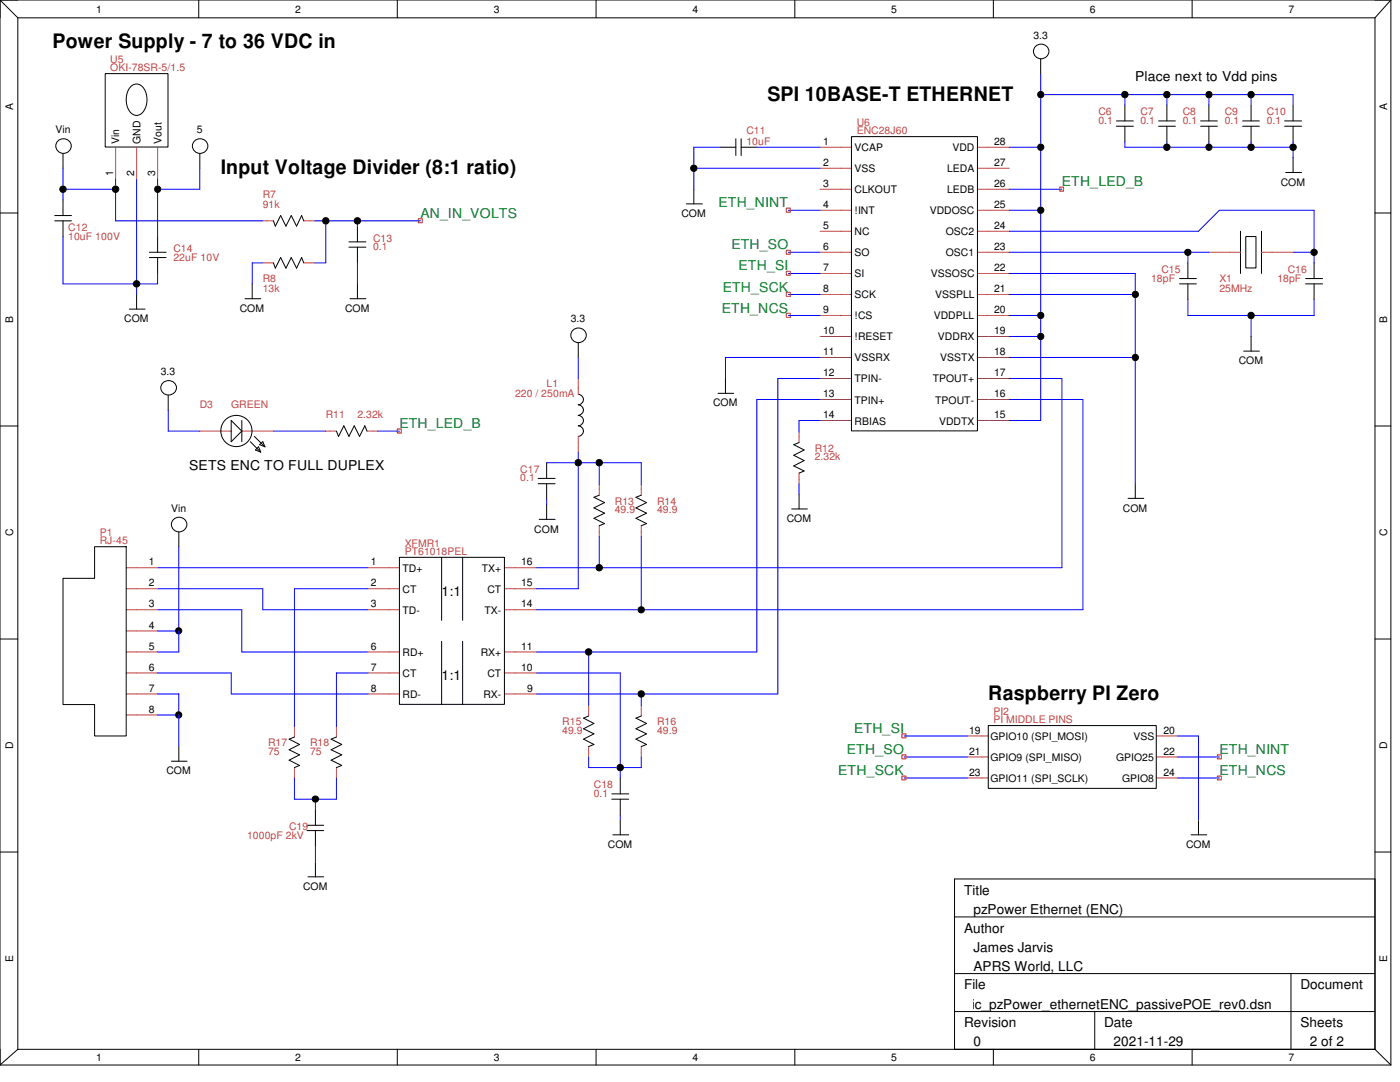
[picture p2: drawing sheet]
<svg xmlns="http://www.w3.org/2000/svg" width="279mm" height="216mm" viewBox="0 0 279 216" stroke-linecap="round" stroke-linejoin="round" font-family="sans-serif">
<g fill="none" stroke="#000" stroke-width=".2">
<path d="M0 0h277.6M0 0v212.5M0 0l3.6 3.6M3.6 3.6h270.8M3.6 3.6v205.8M21 14.7h12.5v14.6h-12.5zM25.9 17.5a1.66 1.66 0 0 1 1.7-.7 1.66 1.66 0 0 1 1.3 1.1 4.1 4.1 0 0 1-.7 4.8 1.66 1.66 0 0 1-2.6-.9 4.4 4.4 0 0 1 .3-4.3zM39.7 0v3.6M79.3 0v3.6M119 0v3.6M158.6 0v3.6M198.2 0v3.6"/>
<path d="M207.7 11.8v2.9M237.9 0v3.6M274.4 3.6v205.8M277.6 0v212.5M277.6 0l-3.2 3.6M12.6 30.6v3M12.6 39.9v3.1M39.9 30.6v3M138.5 37.8v2.9M143.7 29.4h3.2M146.9 27.7v3.3M147.9 29.4h3.1"/>
<path d="M147.9 27.7v3.3M169.9 27.3h25.2v58.7h-25.2zM222.8 25.2h3.4M222.8 24.1h3.4M224.5 21v3.1M224.5 25.2v3.1M231.2 25.2h3.4M231.2 24.1h3.4M232.9 21v3.1M232.9 25.2v3.1M239.6 25.2h3.4M239.6 24.1h3.4"/>
<path d="M241.3 21v3.1M241.3 25.2v3.1M248 25.2h3.3M248 24.1h3.3M249.7 21v3.1M249.7 25.2v3.1M256.4 25.2h3.4M256.4 24.1h3.4M256.6 34.4h3.2M258.1 21v3.1M258.1 25.2v3.1M258.1 31.5v2.9"/>
<path d="M0 42.5h3.6M10.9 44.1h3.4M10.9 43h3.4M12.6 44.1v3.1M27.3 58.8v2.9M29.8 50.3h3.3M29.8 51.4h3.3M31.5 47.2v3.1M31.5 51.4v3.2M48.9 59.6h3.1M50.3 56.6v3M54.6 44.1l.3 1 1.1-2.1 1.1 2.1 1-2.1 1.1 2.1 1-2.1 .4 1.1"/>
<path d="M54.6 52.5l.3 1 1.1-2.1 1.1 2.1 1-2.1 1.1 2.1 1-2.1 .4 1.1M69.6 48.3h3.4M69.6 49.3h3.4M69.8 59.6h3.2M71.3 45.1v3.2M71.3 49.3v3.2M71.3 56.6v3M137 40.7h3.2M235.4 56.6h3.4M235.4 55.6h3.4M237.1 52.5v3.1M237.1 56.6v3.2"/>
<path d="M247.6 46.1v8.5M248.6 47.2h2.1v6.3h-2.1zM251.8 46.1v8.5M260.6 56.6h3.3M260.6 55.6h3.3M262.3 52.5v3.1M262.3 56.6v3.2M274.4 42.5h3.2M25.8 61.7h3.2M32.4 76.5a1.52 1.52 0 0 1 2.1-.4 1.52 1.52 0 0 1 .4 2.1 1.52 1.52 0 0 1-2.1 .4 1.52 1.52 0 0 1-.4-2.1zM33.6 78.9v2.9M115.4 78.7a1.04 1.04 0 0 1 1.1 1 1.04 1.04 0 0 1-1.1 1.1 1.06 1.06 0 0 1 1.1 1 1.06 1.06 0 0 1-1.1 1.1 1.04 1.04 0 0 1 1.1 1 1.04 1.04 0 0 1-1.1 1.1 1.06 1.06 0 0 1 1.1 1 1.06 1.06 0 0 1-1.1 1.1"/>
<path d="M115.4 68.4v2.9M143.3 78.5h3.1M144.8 75.5v3M248.2 70.1h3.1M249.7 67.1v3M0 85h3.6M46.1 83.9l2.2 2.1-2.2 2.1zM48.3 83.9v4.2M50 88.1l2 2.1M50.8 87.1l2.1 2.1M51 89.8l.6-.6 .4 1zM51.8 88.7l.7-.6 .4 1.1z"/>
<path d="M67.1 86l.5 1.1 1-2.1 1 2.1 1.1-2.1 1.1 2.1 1-2.1 .4 1M107.4 96.5h3.4M107.4 95.5h3.4M109.1 92.3v3.2M109.1 96.5v3.2M119.6 98.8l-1.1 .4 2.1 1.1-2.1 1 2.1 1.1-2.1 1 2.1 1.1-1 .4M128 98.8l-1.1 .4 2.1 1.1-2.1 1 2.1 1.1-2.1 1 2.1 1.1-1 .4M159.5 88.3l-1.1 .4 2.1 1.1-2.1 1 2.1 1.1-2.1 1.1 2.1 1-1 .4M159.5 98.6v3M225.1 99.4h3.2M226.6 96.5v2.9M274.4 85h3.2"/>
<path d="M12.6 115.4h6.3v-6.3h6.3v37.8h-6.3v-6.3h-6.3zM35.7 106.2v2.9M79.7 111.2h21v29.3h-21zM88.1 111.2v12.6M92.3 111.2v12.6M107.6 103.6h3.2M109.1 100.7v2.9M158 101.6h3.1M0 127.5h3.6M88.1 128v12.6M92.3 128v12.6M274.4 127.5h3.2"/>
<path d="M34.2 151.9h3.1M35.7 149v2.9M58.8 147.1l-1.1 .4 2.1 1-2.1 1.1 2.1 1-2.1 1.1 2.1 1-1 .5M67.1 147.1l-1 .4 2.1 1-2.1 1.1 2.1 1-2.1 1.1 2.1 1-1.1 .5M117.5 142.9l-1 .4 2 1.1-2 1 2 1-2 1.1 2 1-1 .5M122.1 159.5h3.4M122.1 158.4h3.4M123.8 155.2v3.2M123.8 159.5v3.1M128 142.9l-1.1 .4 2.1 1.1-2.1 1 2.1 1-2.1 1.1 2.1 1-1 .5M197.2 144.8h33.6v12.5h-33.6zM0 170h3.6"/>
<path d="M61.3 165.7h3.3M61.3 164.7h3.3M61.5 175h3.1M62.9 161.5v3.2M62.9 165.7v3.2M62.9 172v3M122.3 166.6h3.2M123.8 163.7v2.9M237.7 166.6h3.1M239.2 163.7v2.9M274.4 175.4h-83.9v34M274.4 170h3.2"/>
<path d="M190.5 183h83.9M190.5 194.3h83.9M257.6 194.3v15.1M0 212.5h277.6M3.6 209.4h270.8M3.6 209.4l-3.6 3.1M39.7 209.4v3.1M79.3 209.4v3.1M119 209.4v3.1M158.6 209.4v3.1M190.5 201.8h83.9M198.2 209.4v3.1"/>
<path d="M218.5 201.8v7.6M237.9 209.4v3.1M274.4 209.4l3.2 3.1"/>
<circle cx="207.7" cy="18.9" r=".63"/>
<circle cx="207.8" cy="10.3" r="1.51"/>
<circle cx="224.5" cy="18.9" r=".64"/>
<circle cx="232.9" cy="18.9" r=".64"/>
<circle cx="241.3" cy="18.9" r=".63"/>
<circle cx="249.7" cy="18.9" r=".64"/>
<circle cx="12.6" cy="37.8" r=".64"/>
<circle cx="12.7" cy="29.2" r="1.51"/>
<circle cx="23.1" cy="37.8" r=".64"/>
<circle cx="31.5" cy="37.8" r=".63"/>
<circle cx="40" cy="29.2" r="1.51"/>
<circle cx="138.5" cy="33.6" r=".64"/>
<circle cx="207.7" cy="29.4" r=".63"/>
<circle cx="232.9" cy="29.4" r=".64"/>
<circle cx="241.3" cy="29.4" r=".63"/>
<circle cx="249.7" cy="29.4" r=".64"/>
<circle cx="258.1" cy="29.4" r=".64"/>
<circle cx="27.3" cy="56.6" r=".64"/>
<circle cx="65" cy="44.1" r=".64"/>
<circle cx="71.3" cy="44.1" r=".64"/>
<circle cx="207.7" cy="41.9" r=".63"/>
<circle cx="226.6" cy="58.7" r=".63"/>
<circle cx="237.1" cy="50.4" r=".63"/>
<circle cx="262.3" cy="50.4" r=".63"/>
<circle cx="115.5" cy="66.9" r="1.51"/>
<circle cx="207.7" cy="67.1" r=".63"/>
<circle cx="207.7" cy="62.9" r=".63"/>
<circle cx="226.6" cy="71.3" r=".63"/>
<circle cx="249.7" cy="62.9" r=".64"/>
<circle cx="47.2" cy="86" r="3.1"/>
<circle cx="115.4" cy="92.3" r=".64"/>
<circle cx="119.6" cy="92.3" r=".64"/>
<circle cx="35.8" cy="104.7" r="1.51"/>
<circle cx="119.6" cy="113.3" r=".64"/>
<circle cx="35.7" cy="125.9" r=".62"/>
<circle cx="117.5" cy="130.1" r=".64"/>
<circle cx="128" cy="138.5" r=".64"/>
<circle cx="128" cy="121.7" r=".63"/>
<circle cx="35.7" cy="142.7" r=".63"/>
<circle cx="63" cy="159.4" r=".63"/>
<circle cx="123.8" cy="153.2" r=".64"/>
</g>
<g fill="none" stroke="#00f" stroke-width=".2">
<path d="M207.7 14.7v69.2h-6.3M207.7 18.9h50.4v2.1M224.5 18.9v2.1M232.9 18.9v2.1M241.3 18.9v2.1M249.7 18.9v2.1M12.6 37.8h10.5M12.6 33.6v6.3M23.1 35.7v8.4h29.4M27.3 35.7v23.1M31.5 35.7v11.5M39.9 33.6v4.2h-8.4"/>
<path d="M138.5 33.6h25.2M143.7 29.4h-5.2v8.4M151 29.4h12.7M201.4 37.8h10.5M201.4 29.4h6.3M224.5 28.3v1.1h33.6M232.9 28.3v1.1M241.3 28.3v1.1M249.7 28.3v1.1M258.1 28.3v3.2M12.6 47.2v9.4h18.9v-2M52.5 52.5h-2.2v4.1"/>
<path d="M62.7 44.1h21.2M65 44.1v8.4h-2.3M71.3 44.1v1M71.3 52.5v4.1M157.4 58.8h6.3M157.4 54.6h6.3M157.4 50.3h6.3M157.4 42h6.3M201.4 58.8h25.2M201.4 54.6h25.2v41.9M201.4 50.3h39.9M201.4 46.1h37.8l4.2-4.1h18.9v10.5"/>
<path d="M201.4 42h6.3M237.1 59.8v3.1h25.2v-3.1M237.1 50.3v2.2M258.1 50.3h4.2M115.4 71.3v4.2M157.4 62.9h6.3M163.7 79.7h-12.7v50.4h-44M163.7 75.5h-8.5v63h-48.2M163.7 71.3h-18.9v4.2M201.4 79.7h14.7v42h-109.1M201.4 75.5h10.5v37.8h-104.9M201.4 71.3h25.2"/>
<path d="M201.4 62.9h6.3M201.4 67.1h6.3M249.7 62.9v4.2M33.6 81.8v4.2h6.3M54.6 86h10.4M75.3 86h4.4M109.1 92.3h18.9v4.4M109.1 99.7v1M115.4 90.2v27.3h-8.4M119.6 92.3v4.4M159.5 96.5v2.1M163.7 83.9h-4.2v2.3"/>
<path d="M31.5 117.5h21v4.2h20.9M31.5 113.3h41.9M35.7 109.1v21h-4.2M73.4 117.5h-14.6v27.5M119.6 107v6.3M128 107v14.7M31.5 121.7h16.8v8.4h25.1M31.5 138.5h4.2v10.5M31.5 134.3h14.6v4.2h27.3M31.5 125.9h4.2M73.4 134.3h-6.3v10.7M107 134.3h16.8v20.9"/>
<path d="M117.5 130.1v10.7M128 138.5v2.3M31.5 142.7h4.2M58.8 155.2v4.3h8.3v-4.3M62.9 159.5v2M117.5 151v2.2h10.5v-2.2M180.4 146.9h12.6M180.4 151h12.6M180.4 155.2h12.6M235 146.9h4.2v16.8M235 151h8.4M235 155.2h8.4"/>
<path d="M62.9 168.9v3.1M123.8 162.6v1.1"/>
</g>
<g fill="none" stroke="#f00" stroke-width=".2">
<path d="M211.5 37.3h.8v.8h-.8zM83.5 43.6h.8v.8h-.8zM156.9 41.5h.8v.8h-.8zM156.9 50h.8v.7h-.8zM156.9 54.1h.8v.8h-.8zM156.9 58.3h.8v.8h-.8zM156.9 62.5h.8v.8h-.8zM79.3 85.6h.8v.8h-.8zM180 150.6h.8v.8h-.8zM180 154.9h.8v.7h-.8zM180 146.4h.8v.8h-.8zM243 154.9h.8v.7h-.8z"/>
<path d="M243 150.6h.8v.8h-.8z"/>
</g>
<g fill="none" stroke="#c04040" stroke-width=".2">
<path d="M23.1 29.4v6.3M27.3 29.4v6.3M31.5 29.4v6.3M163.7 29.4h6.2M163.7 33.6h6.2M163.7 37.8h6.2M195.1 29.4h6.3M195.1 33.6h6.3M195.1 37.8h6.3M52.5 44.1h2.1M52.5 52.5h2.1M60.6 44.1h2.1"/>
<path d="M60.6 52.5h2.1M163.7 42h6.2M163.7 46.1h6.2M163.7 50.3h6.2M163.7 54.6h6.2M163.7 58.8h6.2M195.1 42h6.3M195.1 46.1h6.3M195.1 50.3h6.3M195.1 54.6h6.3M195.1 58.8h6.3M241.3 50.3h6.3"/>
<path d="M251.8 50.3h6.3M115.4 75.5v3.2M163.7 62.9h6.2M163.7 67.1h6.2M163.7 71.3h6.2M163.7 75.5h6.2M163.7 79.7h6.2M195.1 62.9h6.3M195.1 67.1h6.3M195.1 71.3h6.3M195.1 75.5h6.3M195.1 79.7h6.3"/>
<path d="M39.9 86h6.2M48.3 86h6.3M65 86h2.1M73.2 86h2.1M115.4 87.1v3.1M119.6 96.7v2.1M128 96.7v2.1M159.5 86.2v2.1M159.5 94.4v2.1M163.7 83.9h6.2M195.1 83.9h6.3M25.2 113.3h6.3"/>
<path d="M25.2 117.5h6.3M73.4 113.3h6.3M73.4 117.5h6.3M100.7 113.3h6.3M100.7 117.5h6.3M119.6 104.9v2.1M128 104.9v2.1M25.2 121.7h6.3M25.2 130.1h6.3M25.2 134.3h6.3M25.2 138.5h6.3M25.2 125.9h6.3"/>
<path d="M73.4 121.7h6.3M73.4 130.1h6.3M73.4 134.3h6.3M73.4 138.5h6.3M100.7 121.7h6.3M100.7 130.1h6.3M100.7 134.3h6.3M100.7 138.5h6.3M25.2 142.7h6.3M58.8 145v2.1M58.8 153.2v2M67.1 145v2.1"/>
<path d="M67.1 153.2v2M117.5 140.8v2.1M117.5 149v2M128 140.8v2.1M128 149v2M193 146.9h4.2M193 151h4.2M193 155.2h4.2M230.8 146.9h4.2M230.8 151h4.2M230.8 155.2h4.2"/>
</g>
<g fill="#000">
<circle cx="207.7" cy="18.9" r=".63"/>
<circle cx="224.5" cy="18.9" r=".64"/>
<circle cx="232.9" cy="18.9" r=".64"/>
<circle cx="241.3" cy="18.9" r=".63"/>
<circle cx="249.7" cy="18.9" r=".64"/>
<circle cx="12.6" cy="37.8" r=".64"/>
<circle cx="23.1" cy="37.8" r=".64"/>
<circle cx="31.5" cy="37.8" r=".63"/>
<circle cx="138.5" cy="33.6" r=".64"/>
<circle cx="207.7" cy="29.4" r=".63"/>
<circle cx="232.9" cy="29.4" r=".64"/>
<circle cx="241.3" cy="29.4" r=".63"/>
<circle cx="249.7" cy="29.4" r=".64"/>
<circle cx="258.1" cy="29.4" r=".64"/>
<circle cx="27.3" cy="56.6" r=".64"/>
<circle cx="65" cy="44.1" r=".64"/>
<circle cx="71.3" cy="44.1" r=".64"/>
<circle cx="207.7" cy="41.9" r=".63"/>
<circle cx="226.6" cy="58.7" r=".63"/>
<circle cx="237.1" cy="50.4" r=".63"/>
<circle cx="262.3" cy="50.4" r=".63"/>
<circle cx="207.7" cy="67.1" r=".63"/>
<circle cx="207.7" cy="62.9" r=".63"/>
<circle cx="226.6" cy="71.3" r=".63"/>
<circle cx="249.7" cy="62.9" r=".64"/>
<circle cx="115.4" cy="92.3" r=".64"/>
<circle cx="119.6" cy="92.3" r=".64"/>
<circle cx="119.6" cy="113.3" r=".64"/>
<circle cx="35.7" cy="125.9" r=".62"/>
<circle cx="117.5" cy="130.1" r=".64"/>
<circle cx="128" cy="138.5" r=".64"/>
<circle cx="128" cy="121.7" r=".63"/>
<circle cx="35.7" cy="142.7" r=".63"/>
<circle cx="63" cy="159.4" r=".63"/>
<circle cx="123.8" cy="153.2" r=".64"/>
</g>
<g font-size="4">
<text x="10.5" y="9.6">Power Supply - 7 to 36 VDC in</text>
<text x="153.2" y="20.1">SPI 10BASE-T ETHERNET</text>
<text x="44.1" y="34.8">Input Voltage Divider (8:1 ratio)</text>
<text x="197.2" y="139.7">Raspberry PI Zero</text>
</g>
<g font-size="2.7">
<text x="226.6" y="16.2">Place next to Vdd pins</text>
<text x="37.8" y="93.8">SETS ENC TO FULL DUPLEX</text>
<text x="88.1" y="119">1:1</text>
<text x="88.1" y="135.8">1:1</text>
<text x="192.4" y="178.6">Title</text>
<text x="194.3" y="182.4">pzPower Ethernet (ENC)</text>
<text x="192.4" y="186.1">Author</text>
<text x="194.3" y="189.9">James Jarvis</text>
<text x="192.4" y="197.4">File</text>
<text x="194.3" y="193.7">APRS World, LLC</text>
<text x="259.5" y="197.4">Document</text>
<text x="180.5" y="201.3">... schematic_pzPower_ethernetENC_passivePOE_rev0.dsn</text>
<text x="192.4" y="205">Revision</text>
<text x="194.3" y="208.8">0</text>
<text x="220.3" y="205">Date</text>
<text x="222.2" y="208.8">2021-11-29</text>
<text x="259.5" y="205">Sheets</text>
<text x="261.4" y="208.8">2 of 2</text>
</g>
<g font-size="2.7" fill="#008020">
<text x="143.4" y="41.4">ETH_NINT</text>
<text x="211.9" y="37.2">ETH_LED_B</text>
<text x="83.9" y="43.5">AN_IN_VOLTS</text>
<text x="146" y="49.7">ETH_SO</text>
<text x="147.4" y="54">ETH_SI</text>
<text x="144.2" y="58.2">ETH_SCK</text>
<text x="144.1" y="62.4">ETH_NCS</text>
<text x="79.7" y="85.4">ETH_LED_B</text>
<text x="170.5" y="146.3">ETH_SI</text>
<text x="167.3" y="154.6">ETH_SCK</text>
<text x="169" y="150.5">ETH_SO</text>
<text x="243.4" y="154.6">ETH_NCS</text>
<text x="243.4" y="150.5">ETH_NINT</text>
</g>
<g font-size="2.1">
<text x="19.2" y="2.7">1</text>
<text x="58.9" y="2.7">2</text>
<text x="98.6" y="2.7">3</text>
<text x="138.2" y="2.7">4</text>
<text x="177.8" y="2.7">5</text>
<text x="217.5" y="2.7">6</text>
<text x="257.1" y="2.7">7</text>
<text x="206.2" y="7.7">3.3</text>
<text x="2.6" y="22" transform="rotate(-90 2.6 22)">A</text>
<text x="276.9" y="22" transform="rotate(-90 276.9 22)">A</text>
<text x="11.1" y="26.6">Vin</text>
<text x="23.8" y="28.7" transform="rotate(-90 23.8 28.7)">Vin</text>
<text x="28" y="28.7" transform="rotate(-90 28 28.7)">GND</text>
<text x="32.2" y="28.7" transform="rotate(-90 32.2 28.7)">Vout</text>
<text x="39.3" y="26.6">5</text>
<text x="164.3" y="28.9">1</text>
<text x="198.4" y="28.9">28</text>
<text x="22.6" y="35.1" transform="rotate(-90 22.6 35.1)">1</text>
<text x="26.8" y="35.1" transform="rotate(-90 26.8 35.1)">2</text>
<text x="30.9" y="35.1" transform="rotate(-90 30.9 35.1)">3</text>
<text x="164.3" y="33.1">2</text>
<text x="170.6" y="30.1">VCAP</text>
<text x="170.6" y="34.3">VSS</text>
<text x="189" y="34.3">LEDA</text>
<text x="190.1" y="30.1">VDD</text>
<text x="198.4" y="33.1">27</text>
<text x="164.3" y="37.3">3</text>
<text x="164.3" y="41.5">4</text>
<text x="170.6" y="38.5">CLKOUT</text>
<text x="189" y="38.5">LEDB</text>
<text x="198.4" y="41.5">25</text>
<text x="198.4" y="37.3">26</text>
<text x="255.6" y="37">COM</text>
<text x="136" y="43.3">COM</text>
<text x="164.3" y="45.7">5</text>
<text x="170.6" y="42.7">!INT</text>
<text x="170.6" y="46.9">NC</text>
<text x="185.5" y="42.7">VDDOSC</text>
<text x="188.8" y="46.9">OSC2</text>
<text x="198.4" y="45.7">24</text>
<text x="164.3" y="49.9">6</text>
<text x="170.6" y="51.1">SO</text>
<text x="188.8" y="51.1">OSC1</text>
<text x="198.4" y="49.9">23</text>
<text x="164.3" y="54.1">7</text>
<text x="164.3" y="58.3">8</text>
<text x="170.6" y="55.3">SI</text>
<text x="170.6" y="59.5">SCK</text>
<text x="185.8" y="55.3">VSSOSC</text>
<text x="186.6" y="59.5">VSSPLL</text>
<text x="198.4" y="54.1">22</text>
<text x="198.4" y="58.3">21</text>
<text x="2.6" y="64.5" transform="rotate(-90 2.6 64.5)">B</text>
<text x="24.8" y="64.3">COM</text>
<text x="47.9" y="62.2">COM</text>
<text x="68.9" y="62.2">COM</text>
<text x="113.9" y="64.3">3.3</text>
<text x="164.3" y="62.5">9</text>
<text x="170.6" y="63.7">!CS</text>
<text x="186.4" y="63.7">VDDPLL</text>
<text x="198.4" y="62.5">20</text>
<text x="276.9" y="64.5" transform="rotate(-90 276.9 64.5)">B</text>
<text x="164.3" y="66.7">10</text>
<text x="164.3" y="70.9">11</text>
<text x="170.6" y="67.9">!RESET</text>
<text x="187.2" y="67.9">VDDRX</text>
<text x="198.4" y="70.9">18</text>
<text x="198.4" y="66.7">19</text>
<text x="32.1" y="74.8">3.3</text>
<text x="164.3" y="75.1">12</text>
<text x="170.6" y="72.1">VSSRX</text>
<text x="170.6" y="76.3">TPIN-</text>
<text x="186.1" y="76.3">TPOUT+</text>
<text x="187.7" y="72.1">VSSTX</text>
<text x="198.4" y="75.1">17</text>
<text x="247.2" y="72.7">COM</text>
<text x="142.3" y="81.1">COM</text>
<text x="164.3" y="79.2">13</text>
<text x="164.3" y="83.4">14</text>
<text x="170.6" y="80.5">TPIN+</text>
<text x="186.6" y="80.5">TPOUT-</text>
<text x="198.4" y="83.4">15</text>
<text x="198.4" y="79.2">16</text>
<text x="170.6" y="84.7">RBIAS</text>
<text x="187.4" y="84.7">VDDTX</text>
<text x="2.6" y="107" transform="rotate(-90 2.6 107)">C</text>
<text x="34.2" y="102.1">Vin</text>
<text x="106.6" y="106.3">COM</text>
<text x="157" y="104.2">COM</text>
<text x="224.1" y="102.1">COM</text>
<text x="276.9" y="107" transform="rotate(-90 276.9 107)">C</text>
<text x="29.7" y="112.8">1</text>
<text x="74" y="112.8">1</text>
<text x="104" y="112.8">16</text>
<text x="29.7" y="117">2</text>
<text x="74" y="117">2</text>
<text x="80.3" y="114">TD+</text>
<text x="80.3" y="118.3">CT</text>
<text x="96.2" y="114">TX+</text>
<text x="97.3" y="118.3">CT</text>
<text x="104" y="117">15</text>
<text x="29.7" y="121.2">3</text>
<text x="29.7" y="125.4">4</text>
<text x="74" y="121.2">3</text>
<text x="80.3" y="122.5">TD-</text>
<text x="96.7" y="122.5">TX-</text>
<text x="104" y="121.2">14</text>
<text x="29.7" y="129.6">5</text>
<text x="74" y="129.6">6</text>
<text x="80.3" y="130.9">RD+</text>
<text x="96" y="130.9">RX+</text>
<text x="104" y="129.6">11</text>
<text x="29.7" y="133.8">6</text>
<text x="74" y="133.8">7</text>
<text x="80.3" y="135">CT</text>
<text x="97.3" y="135">CT</text>
<text x="104" y="133.8">10</text>
<text x="29.7" y="138">7</text>
<text x="29.7" y="142.2">8</text>
<text x="74" y="138">8</text>
<text x="80.3" y="139.2">RD-</text>
<text x="96.5" y="139.2">RX-</text>
<text x="105.2" y="138">9</text>
<text x="2.6" y="149.5" transform="rotate(-90 2.6 149.5)">D</text>
<text x="193.4" y="146.4">19</text>
<text x="197.7" y="147.6">GPIO10 (SPI_MOSI)</text>
<text x="226.2" y="147.6">VSS</text>
<text x="232.2" y="146.4">20</text>
<text x="276.9" y="149.5" transform="rotate(-90 276.9 149.5)">D</text>
<text x="33.2" y="154.5">COM</text>
<text x="193.4" y="150.6">21</text>
<text x="193.4" y="154.8">23</text>
<text x="197.7" y="151.8">GPIO9 (SPI_MISO)</text>
<text x="222.8" y="151.8">GPIO25</text>
<text x="232.2" y="150.6">22</text>
<text x="232.2" y="154.8">24</text>
<text x="197.7" y="156">GPIO11 (SPI_SCLK)</text>
<text x="223.9" y="156">GPIO8</text>
<text x="121.3" y="169.2">COM</text>
<text x="236.7" y="169.2">COM</text>
<text x="60.5" y="177.6">COM</text>
<text x="2.6" y="192" transform="rotate(-90 2.6 192)">E</text>
<text x="276.9" y="192" transform="rotate(-90 276.9 192)">E</text>
<text x="19.2" y="211.7">1</text>
<text x="58.9" y="211.7">2</text>
<text x="98.6" y="211.7">3</text>
<text x="138.2" y="211.7">4</text>
<text x="177.8" y="211.7">5</text>
<text x="217.5" y="211.7">6</text>
<text x="257.1" y="211.7">7</text>
</g>
<g font-size="2.1" fill="#c04040">
<text x="22" y="12.5">U5</text>
<text x="22" y="14.2">OKI-78SR-5/1.5</text>
<text x="219.2" y="23">C6</text>
<text x="227.6" y="23">C7</text>
<text x="236.1" y="23">C8</text>
<text x="244.4" y="23">C9</text>
<text x="252.8" y="23">C10</text>
<text x="149" y="26.8">C11</text>
<text x="149" y="28.9">10uF</text>
<text x="171" y="25.1">U6</text>
<text x="171" y="26.8">ENC28J60</text>
<text x="219.2" y="24.7">0.1</text>
<text x="227.6" y="24.7">0.1</text>
<text x="236.1" y="24.7">0.1</text>
<text x="244.4" y="24.7">0.1</text>
<text x="252.8" y="24.7">0.1</text>
<text x="52.5" y="39.4">R7</text>
<text x="52.5" y="41.5">91k</text>
<text x="13.6" y="46.1">C12</text>
<text x="13.6" y="47.8">10uF 100V</text>
<text x="34.6" y="50.3">C14</text>
<text x="34.6" y="52">22uF 10V</text>
<text x="74.5" y="48.2">C13</text>
<text x="74.5" y="49.9">0.1</text>
<text x="52.5" y="56.2">R8</text>
<text x="52.5" y="58.3">13k</text>
<text x="229.7" y="56.2">18pF</text>
<text x="231.8" y="54.5">C15</text>
<text x="243.4" y="56.2">X1</text>
<text x="243.4" y="58.3">25MHz</text>
<text x="254.9" y="56.2">18pF</text>
<text x="257" y="54.5">C16</text>
<text x="109.1" y="77.2">L1</text>
<text x="39.9" y="81.4">D3</text>
<text x="46.1" y="81.4">GREEN</text>
<text x="65" y="83.4">R11</text>
<text x="71.3" y="83.4">2.32k</text>
<text x="102.8" y="79.2">220 / 250mA</text>
<text x="103.8" y="94.4">C17</text>
<text x="162.6" y="90.2">R12</text>
<text x="162.6" y="91.9">2.32k</text>
<text x="103.8" y="96.1">0.1</text>
<text x="122.7" y="100.7">R13</text>
<text x="131.1" y="100.7">R14</text>
<text x="19.9" y="106.9">P1</text>
<text x="122.7" y="102.3">49.9</text>
<text x="131.1" y="102.3">49.9</text>
<text x="19.9" y="108.6">RJ-45</text>
<text x="80.8" y="109.1">XFMR1</text>
<text x="80.8" y="110.7">PT61018PEL</text>
<text x="198.2" y="142.6">PI2</text>
<text x="53.5" y="148.9">R17</text>
<text x="61.9" y="148.9">R18</text>
<text x="112.2" y="144.7">R15</text>
<text x="112.2" y="146.4">49.9</text>
<text x="131.1" y="144.7">R16</text>
<text x="131.1" y="146.4">49.9</text>
<text x="198.2" y="144.3">PI MIDDLE PINS</text>
<text x="53.5" y="150.6">75</text>
<text x="61.9" y="150.6">75</text>
<text x="118.5" y="157.3">C18</text>
<text x="118.5" y="159">0.1</text>
<text x="49.3" y="167.4">1000pF 2kV</text>
<text x="57.7" y="165.7">C19</text>
</g>
</svg>
